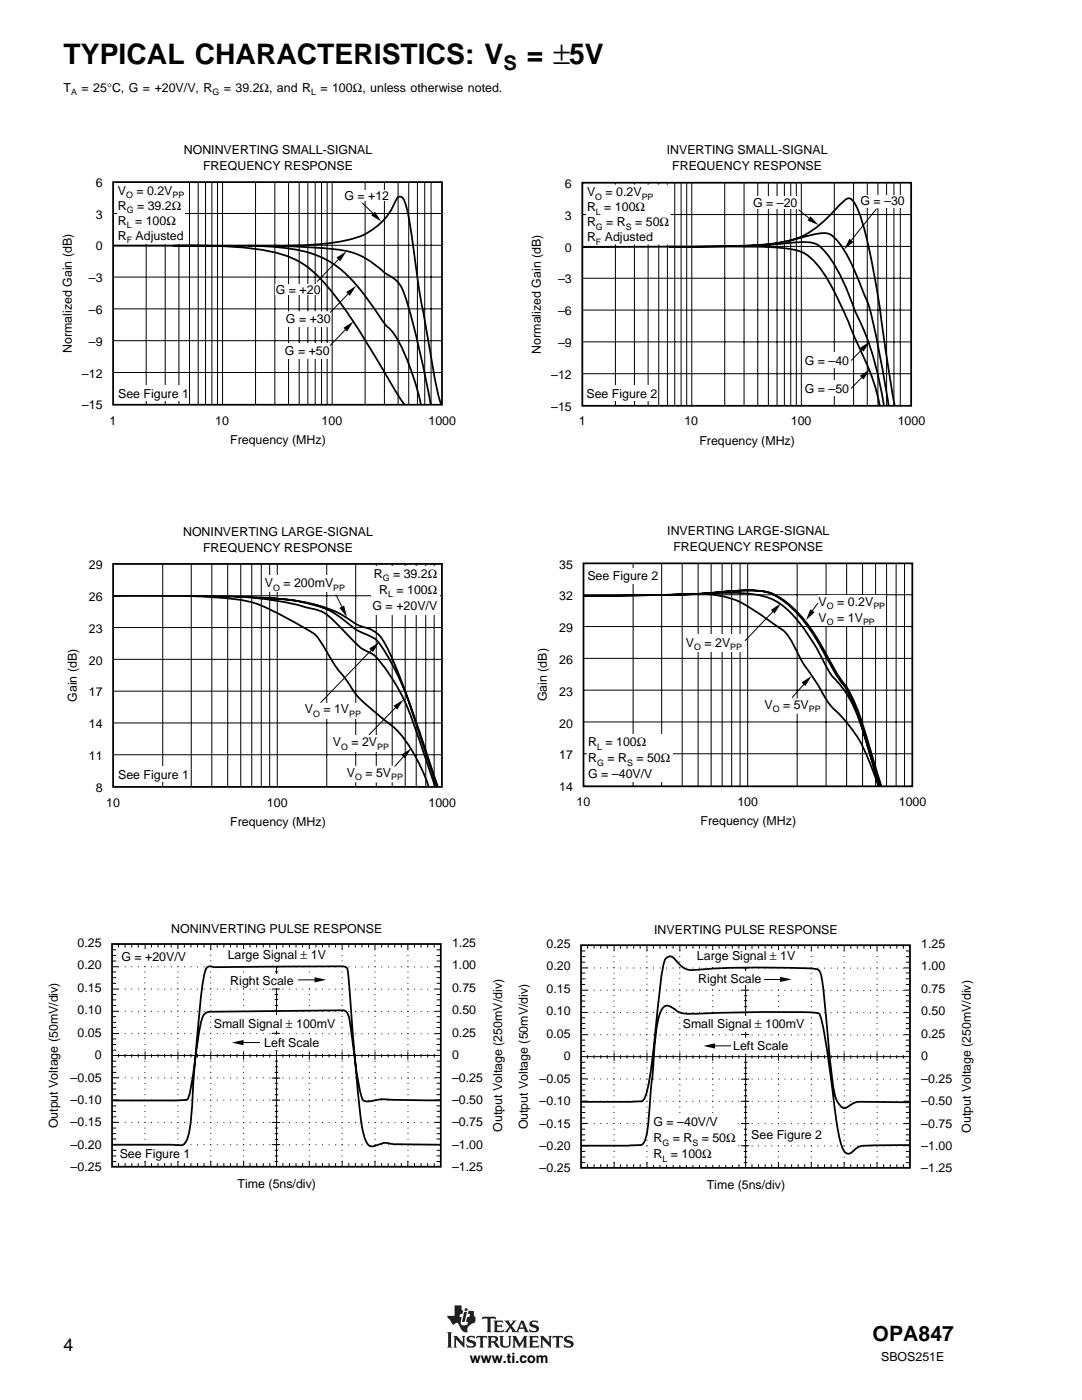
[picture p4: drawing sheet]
<svg xmlns="http://www.w3.org/2000/svg" width="216mm" height="279mm" viewBox="0 0 216 279" stroke-linecap="round" stroke-linejoin="round" font-family="sans-serif">
<g fill="#231f20">
<path d="M90.7 260.5h1.4v.9l.3 .1-.1 .7h-.5l-.1 .6h.4l-.2 1a.56 .56 0 0 0 .5 .7l.8-.1 .2-.6h-.4l.2-1h.4l.2-.6h-.5l.2-.6 1.1 .1-.1 .7 .4 .4v.7a.5 .5 0 0 1-.6 .6l-1 .8v.7a.2 .2 0 0 1 0 .2 .2 .2 0 0 1-.2 .1 2 2 0 0 1-1.6-1.6 .44 .44 0 0 0-.4-.3 .44 .44 0 0 0-.4 .3h-.3l-.2-.1-.9-1.3-.1-.3h1.5z" fill-rule="evenodd"/>
<path d="M92.6 261.8h.6l-.5 2h-.5z" fill-rule="evenodd"/>
<path d="M105.8 263.8l.4-.2 1-.1 .2 .6-.6-.3-.6 .1a.34 .34 0 0 0 0 .4 .34 .34 0 0 0 .4 .1 .77 .77 0 0 1 .9 .4 .77 .77 0 0 1-.2 .9l-.5 .2h-1l-.3-.7 .6 .4h.5a.36 .36 0 0 0 .4-.4 .36 .36 0 0 0-.5-.2 .75 .75 0 0 1-.7-.4 .75 .75 0 0 1 0-.8z" fill-rule="evenodd"/>
<path d="M98.5 263.5h1.8l.1 .6-.4-.3-.8 .1v.6h.8l.2-.2v.7l-.3-.2h-.7v.7l1 .1 .3-.3-.1 .6h-1.9l.2-.4v-1.6z" fill-rule="evenodd"/>
<path d="M96.3 262.8h2.5l.2 .6-.5-.3-.6 .1v2.4l.2 .3h-1l.2-.3v-2.4l-.7-.1-.4 .3z" fill-rule="evenodd"/>
<path d="M100.6 263.5h1.1l-.1 .3 .3 .5 .5-.6-.2-.2h.9l-1 1.1 .9 1.1 1-2.2h.4l.9 2.1 .3 .3h-1l.1-.2-.1-.5h-1l-.2 .5 .2 .2h-1.5l.1-.3-.4-.6-.4 .7 .1 .2h-.9l1-1.2z" fill-rule="evenodd"/>
<circle cx="93" cy="261.4" r=".31"/>
</g>
<path d="M104.1 264l.4 .9h-.8z" fill="#fff"/>
<g fill="#231f20">
<path d="M89.2 265.9h1l-.2 .2v2.6l.2 .2h-1l.2-.2v-2.6z" fill-rule="evenodd"/>
<path d="M90.5 266.6h.6l1.3 1.3-.1-1-.2-.3h.8l-.2 .3v2.1l-1.7-1.7v1.4l.2 .2h-.7l.2-.2v-1.8z" fill-rule="evenodd"/>
<path d="M99.6 266.6h.9l-.2 .3v1.4l.2 .3 .3 .1 .5-.1 .3-.3v-1.4l-.2-.3h.7l-.2 .3v1.3a1.05 1.05 0 0 1-1.1 .8 1.05 1.05 0 0 1-1-.8v-1.3z" fill-rule="evenodd"/>
<path d="M95.1 266.6h2l.1 .6-.4-.3-.4 .1v1.7l.2 .2h-1l.2-.3v-1.6l-.5-.1-.3 .3z" fill-rule="evenodd"/>
<path d="M93.3 266.8l.4-.2h1l.1 .5-.8-.2a.28 .28 0 0 0-.4 .1 .28 .28 0 0 0 .3 .4 .94 .94 0 0 1 1.1 1.1l-.6 .4-1.2 .1-.2-.7 .8 .4 .6-.1a.65 .65 0 0 0-.8-.7 .63 .63 0 0 1-.5-.4 .63 .63 0 0 1 .2-.7z" fill-rule="evenodd"/>
<path d="M102.2 266.6h.8l.7 1.5 .9-1.5h.6l-.2 .3v1.8l.3 .2h-1l.2-.2v-1.2l-.9 1.5-.9-1.6v1.2l.2 .3h-.7l.2-.3v-1.6z" fill-rule="evenodd"/>
<path d="M107.7 266.6h.7l1.2 1.3v-1l-.2-.3h.7l-.2 .3v2.1l-1.6-1.7v1.4l.2 .2h-.8l.2-.2v-1.8z" fill-rule="evenodd"/>
<path d="M105.5 266.6h1.8l.2 .6-.5-.3-.7 .1v.6h.7l.2-.2v.6l-.2-.1h-.7v.7l.9 .1 .4-.3-.1 .5h-2l.2-.2v-1.8z" fill-rule="evenodd"/>
<path d="M110.3 266.6h2l.1 .6-.3-.3-.5 .1v1.7l.2 .2h-1l.2-.2v-1.7l-.4-.1-.5 .3z" fill-rule="evenodd"/>
<path d="M112.7 266.8a1.44 1.44 0 0 1 1.3-.1l.1-.1 .2 .5-.4-.2a.51 .51 0 0 0-.8 .3l.1 .1a1.26 1.26 0 0 1 1.3 .9l-.3 .6-.6 .2h-.9l-.3-.7 .8 .4 .7-.1a.38 .38 0 0 0-.1-.5 .38 .38 0 0 0-.4-.1 .72 .72 0 0 1-.8-.3 .72 .72 0 0 1 .1-.9z" fill-rule="evenodd"/>
<path d="M97.3 266.6h1.3a.62 .62 0 0 1 .8 .5 .62 .62 0 0 1-.6 .7l1 1-.2 .2a1.03 1.03 0 0 1-1.1-.9l-.5-.2v.8l.2 .2h-.9l.2-.3v-1.6z" fill-rule="evenodd"/>
</g>
<path d="M98 266.9h.4a.39 .39 0 0 1 .5 .3 .39 .39 0 0 1-.4 .4h-.5z" fill-rule="evenodd" fill="#fff"/>
<path d="M22.6 36.3h65.6v44.5h-65.6z" fill="none" stroke="#000" stroke-width=".35"/>
<g fill="none" stroke="#000" stroke-width=".2">
<path d="M29.2 36.3v44.5M33 36.3v44.5M35.7 36.3v44.5M37.8 36.3v44.5M39.5 36.3v44.5M41 36.3v44.5M42.3 36.3v44.5M43.4 36.3v44.5M44.4 36.3v44.5M51 36.3v44.5M54.8 36.3v44.5M57.6 36.3v44.5"/>
<path d="M59.7 36.3v44.5M61.4 36.3v44.5M62.9 36.3v44.5M64.2 36.3v44.5M65.3 36.3v44.5M66.3 36.3v44.5M72.9 36.3v44.5M76.7 36.3v44.5M79.4 36.3v44.5M81.6 36.3v44.5M83.3 36.3v44.5M84.8 36.3v44.5"/>
<path d="M86 36.3v44.5M22.6 42.6h65.6M22.6 49h65.6M22.6 55.3h65.6M22.6 61.6h65.6M22.6 68h65.6M22.6 74.3h65.6"/>
</g>
<g fill="#fff">
<path d="M56.8 68.5h9.1v3.1h-9.1z"/>
<path d="M23.3 76.9h14.3v3.2h-14.3z"/>
<path d="M23.3 36.7h13.5v12h-13.5z"/>
<path d="M57 62.1h9v3.2h-9z"/>
</g>
<path d="M68.1 51.1l-4.8 5.1M70.1 58l-4.2 4.4M72.3 40.5l2.8 2.7M69.5 65.1l-3.6 3.9" fill="none" stroke="#000" stroke-width=".2"/>
<path d="M67.1 51.4l2-1.3-1.2 2.1zM69.1 58.3l2-1.3-1.3 2zM74.1 43l.7-.8 1.3 2zM68.5 65.4l2-1.2-1.2 2z" fill="#000"/>
<g fill="#fff">
<path d="M68.7 38h9.4v2.2h-9.4z"/>
<path d="M55 56.7h8.8v2.2h-8.8z"/>
</g>
<path d="M116.2 36.5h65.6v44.5h-65.6zM22.7 49h28.3a82 82 0 0 0 18.7-1.2 12.9 12.9 0 0 0 9.5-8.1l.5-.5 .4 .1a5.4 5.4 0 0 1 1.3 3.3l1.1 7a356.5 356.5 0 0 0 3.5 21.5 50.1 50.1 0 0 0 2.1 9.7M34.6 49a85.5 85.5 0 0 1 20.6 1.5 17.4 17.4 0 0 1 9.7 6.2 137.9 137.9 0 0 1 13.4 20.3l2.4 3.7M49.4 49a44.7 44.7 0 0 1 13.1 1.7 18.8 18.8 0 0 1 8.7 6.3l1.9 2.4 3.9 5.5a13.3 13.3 0 0 1 3.8 5.8 51.8 51.8 0 0 1 3.2 10M54.7 49a88.6 88.6 0 0 1 15 1.2 18.2 18.2 0 0 1 7.4 4.5 6.2 6.2 0 0 1 3.6 4.1 187 187 0 0 1 5.2 21.9" fill="none" stroke="#000" stroke-width=".35"/>
<g fill="none" stroke="#000" stroke-width=".2">
<path d="M122.8 36.5v44.5M126.6 36.5v44.5M129.3 36.5v44.5M131.4 36.5v44.5M133.2 36.5v44.5M134.6 36.5v44.5M135.9 36.5v44.5M137 36.5v44.5M138 36.5v44.5M144.6 36.5v44.5M148.5 36.5v44.5M151.2 36.5v44.5"/>
<path d="M153.3 36.5v44.5M155.1 36.5v44.5M156.5 36.5v44.5M157.8 36.5v44.5M158.9 36.5v44.5M159.9 36.5v44.5M166.5 36.5v44.5M170.3 36.5v44.5M173.1 36.5v44.5M175.2 36.5v44.5M176.9 36.5v44.5M178.4 36.5v44.5"/>
<path d="M179.6 36.5v44.5M116.2 49.2h65.6M116.2 55.5h65.6M116.2 42.8h65.6M116.2 74.6h65.6M116.2 61.9h65.6M116.2 68.2h65.6"/>
</g>
<g fill="#fff">
<path d="M160.6 75.9h9v3.1h-9z"/>
<path d="M116.7 76.9h14.4v3.1h-14.4z"/>
<path d="M117 36.8l16.8 .1v11.9h-16.9z"/>
</g>
<path d="M172.6 74.7l-2.8 2.8" fill="none" stroke="#000" stroke-width=".2"/>
<path d="M171.6 75l2-1.3-1.3 2z" fill="#000"/>
<path d="M160.6 70.4h9v3.1h-9z" fill="#fff"/>
<path d="M172.6 69.1l-2.8 2.9" fill="none" stroke="#000" stroke-width=".2"/>
<path d="M171.6 69.4l2-1.2-1.3 2z" fill="#000"/>
<path d="M171.5 38.9h9.5v2.5h-9.5z" fill="#fff"/>
<path d="M174.9 41.7l-5.5 6.8" fill="none" stroke="#000" stroke-width=".2"/>
<path d="M169.5 47.6l.8 .7-1.8 1.5z" fill="#000"/>
<path d="M150.1 39.2h9.5v2.4h-9.5z" fill="#fff"/>
<g fill="none" stroke="#000" stroke-width=".2">
<path d="M159.3 41.8l2.7 2.2M22.6 118.9h65.6M32.5 112.5v44.5M38.2 112.5v44.5M42.3 112.5v44.5M45.4 112.5v44.5M48 112.5v44.5M50.2 112.5v44.5M52.1 112.5v44.5M53.8 112.5v44.5M55.3 112.5v44.5M65.2 112.5v44.5"/>
<path d="M71 112.5v44.5M75.1 112.5v44.5M78.3 112.5v44.5M80.9 112.5v44.5M83.1 112.5v44.5M85 112.5v44.5M86.6 112.5v44.5M22.6 137.9h65.6M22.6 125.2h65.6M22.6 131.6h65.6M22.6 150.6h65.6M22.6 144.3h65.6"/>
</g>
<path d="M161.7 43.2l1.6 1.7-2.2-.9z" fill="#000"/>
<path d="M116.3 49.3h5.9a514 514 0 0 0 30.9-.6l1.2-.1a16.1 16.1 0 0 0 11.3-5.6l1.5-1.6a5.7 5.7 0 0 1 2.1-1.8 2.23 2.23 0 0 1 1.7 1.7 76.5 76.5 0 0 1 4 16.2l2.3 15.4 1.3 8M133.5 49.2h8.4a118.9 118.9 0 0 1 15.8 .5 7.7 7.7 0 0 1 5.8 3.6 70.6 70.6 0 0 1 7.3 14.7 50.1 50.1 0 0 1 4.8 13M147.6 49.1a109.6 109.6 0 0 0 11.6-.8 7.2 7.2 0 0 1 4.1 .7 24 24 0 0 1 5.8 9l1.5 4.1a54.7 54.7 0 0 1 5.3 16.1l.5 2.7M150.2 49a41.4 41.4 0 0 0 11.6-2.1 5.8 5.8 0 0 1 4.1 0 19.3 19.3 0 0 1 5 8l.5 1.2a40.5 40.5 0 0 1 3.3 10.4l2.6 14.4M22.6 112.5h65.6v44.5h-65.6z" fill="none" stroke="#000" stroke-width=".35"/>
<g fill="#fff">
<path d="M66.5 146.7h11v3.2h-11z"/>
<path d="M23.3 153h14.7v3.1h-14.7z"/>
<path d="M74 113h13.7v9.6h-13.7z"/>
<path d="M68.7 152.8h11.7v3.3h-11.7z"/>
</g>
<path d="M74.7 129.1l-10.7 11.1M79.5 140.6l-5.9 6.1M80.6 150.9l-1.9 2.1" fill="none" stroke="#000" stroke-width=".2"/>
<path d="M73.7 129.4l2-1.2-1.3 2zM78.5 140.9l2-1.3-1.2 2zM80.1 150.6l2-1.2-1.3 2z" fill="#000"/>
<g fill="#fff">
<path d="M60 140.4h11.9v3.1h-11.9z"/>
<path d="M52.6 114.9h16.8v3.2h-16.8z"/>
</g>
<path d="M67.7 121.3l1-.4 .5 2.3z" fill="#000"/>
<g fill="none" stroke="#000" stroke-width=".2">
<path d="M67 118.6l1.6 3.2M116.4 118.7h65.6M126.3 112.4v44.5M132 112.4v44.5M136.1 112.4v44.5M139.3 112.4v44.5M141.9 112.4v44.5M144.1 112.4v44.5M146 112.4v44.5M147.7 112.4v44.5M149.2 112.4v44.5M159.1 112.4v44.5"/>
<path d="M164.8 112.4v44.5M168.9 112.4v44.5M172.1 112.4v44.5M174.7 112.4v44.5M176.9 112.4v44.5M178.8 112.4v44.5M180.5 112.4v44.5M116.4 125h65.6M116.4 131.4h65.6M116.4 137.7h65.6M116.4 144.1h65.6M116.4 150.4h65.6"/>
</g>
<path d="M22.6 119a556 556 0 0 1 32.1 .4 31.8 31.8 0 0 1 13.7 3.4 12.4 12.4 0 0 0 4.8 2.5 5.9 5.9 0 0 1 3.6 3.1 150.1 150.1 0 0 1 8 21l2.6 7.7M36.9 118.9a63.3 63.3 0 0 1 13.4 1.3 63.7 63.7 0 0 1 12.8 6.7l1 1.3a42.1 42.1 0 0 0 4.9 7.4 19.4 19.4 0 0 0 6 6.7l1.7 1.4a19.3 19.3 0 0 1 6.5 7.8l1.6 3.4 .7 2.1M46.9 119.1a61.9 61.9 0 0 1 17.3 3 28.5 28.5 0 0 1 6 5.5 9.5 9.5 0 0 0 4.2 3 34.5 34.5 0 0 1 7.7 12.7l4.7 13.7M52.5 119.3a33.6 33.6 0 0 1 13.7 2.8l1.6 1a18.5 18.5 0 0 0 5 3.4 6.1 6.1 0 0 1 4 3.5 56.2 56.2 0 0 1 6.2 14.3l4.2 12.8M116.4 112.4h65.6v44.5h-65.6z" fill="none" stroke="#000" stroke-width=".35"/>
<g fill="#fff">
<path d="M136.5 126.6h11.6v3.5h-11.6z"/>
<path d="M116.9 113.3h14.7v3.2h-14.7z"/>
<path d="M117.2 146.6h17.1v9.5h-17.1z"/>
<path d="M151.5 139.4h12.2v3h-12.2z"/>
</g>
<path d="M154.8 121.4l-6.1 6.5M160.5 136.4l-2.5 2.8" fill="none" stroke="#000" stroke-width=".2"/>
<path d="M153.8 121.7l2-1.3-1.2 2.1zM159.9 136.2l2-1.3-1.2 2z" fill="#000"/>
<path d="M163.3 118.8h13.5v6h-13.5z" fill="#fff"/>
<g fill="none" stroke="#000" stroke-width=".2">
<path d="M163.2 120.4l-1.5 2.1M22.5 198.5h.7M22.5 196.2h.7M22.5 195.1h.7M22.5 194h.7M22.5 191.8h.7M22.5 190.7h.7M22.5 189.6h.7M22.5 199.5h.7M22.5 197.4h1.1M22.5 192.9h1.1M23.7 188.4v.7"/>
<path d="M25 188.4v.7M26.3 188.4v.7M27.6 188.4v.7M29 188.5v1M30.2 188.4v.7M31.5 188.4v.7M32.9 188.4v.7M34.2 188.4v.7M35.5 188.5v1.1M36.8 188.4v.7M38.1 188.4v.7M39.4 188.4v.7"/>
<path d="M40.7 188.4v.7M42.1 188.5v1.1M43.4 188.4v.7M44.7 188.4v.7M46 188.4v.7M47.3 188.4v.7M48.6 188.5v1.2M49.9 188.4v.7M51.2 188.4v.7M52.5 188.4v.7M53.8 188.4v.7M54.3 192.9h1.6"/>
<path d="M54.3 197.4h1.6M54.8 199.5h.7M54.8 198.5h.7M54.8 196.2h.7M54.8 195.1h.7M54.8 194h.7M54.8 191.8h.7M54.8 190.7h.7M54.8 189.6h.7M55.2 188.4v44.4M56.4 188.4v.7M57.8 188.4v.7"/>
<path d="M59.1 188.4v.7M60.4 188.4v.7M61.7 188.5v1.2M63 188.4v.7M64.3 188.4v.7M65.7 188.4v.7M67 188.4v.7M68.3 188.5v1M69.6 188.4v.7M70.9 188.4v.7M72.2 188.4v.7M73.5 188.4v.7"/>
<path d="M74.8 188.5v1M76.1 188.4v.7M77.5 188.4v.7M78.8 188.4v.7M80.1 188.4v.7M81.4 188.5v1M82.7 188.4v.7M84 188.4v.7M85.3 188.4v.7M86.6 188.4v.7M86.8 197.4h1.1M86.8 192.9h1.1"/>
<path d="M87.1 198.5h.7M87.1 196.2h.7M87.1 195.1h.7M87.1 193.9h.7M87.1 191.8h.7M87.1 190.7h.7M87.1 189.6h.7M87.1 199.5h.7M22.3 210.6h65.5M22.5 218.5h.7M22.5 217.3h.7M22.5 214h.7"/>
<path d="M22.5 212.9h.7M22.5 211.8h.7M22.5 209.6h.7M22.5 208.5h.7M22.5 207.3h.7M22.5 204h.7M22.5 202.9h.7M22.5 200.7h.7M22.5 216.2h.7M22.5 205h.7M22.5 201.8h1.1M22.5 219.5h1.1"/>
<path d="M22.5 206.3h1.1M22.5 215.1h1.1M23.7 210.4v.6M25 210.4v.6M26.3 210.4v.6M27.6 210.4v.6M29 209.8v1.7M30.2 210.4v.6M31.5 210.4v.6M32.9 210.4v.6M34.2 210.4v.6M35.5 209.8v1.7"/>
<path d="M36.8 210.4v.6M38.1 210.4v.6M39.4 210.4v.6M40.7 210.4v.6M42.1 209.8v1.7M43.4 210.4v.6M44.7 210.4v.6M46 210.4v.6M47.3 210.4v.6M48.6 209.8v1.7M49.9 210.4v.6M51.2 210.4v.6"/>
<path d="M52.5 210.4v.6M53.8 210.4v.6M54.3 206.2h1.6M54.3 215.1h1.6M54.3 201.8h1.6M54.3 219.6h1.6M54.8 219.6h.7M54.8 218.5h.7M54.8 217.3h.7M54.8 216.2h.7M54.8 214h.7M54.8 212.9h.7"/>
<path d="M54.8 211.8h.7M54.8 209.6h.7M54.8 208.5h.7M54.8 207.3h.7M54.8 204h.7M54.8 202.9h.7M54.8 205h.7M54.8 200.7h.7M56.4 210.4v.6M57.8 210.4v.6M59.1 210.4v.6M60.4 210.4v.6"/>
<path d="M61.7 209.8v1.7M63 210.4v.6M64.3 210.4v.6M65.7 210.4v.6M67 210.4v.6M68.3 209.8v1.7M69.6 210.4v.6M70.9 210.4v.6M72.2 210.4v.6M73.5 210.4v.6M74.8 209.8v1.7M76.1 210.4v.6"/>
<path d="M77.5 210.4v.6M78.8 210.4v.6M80.1 210.4v.6M81.4 209.8v1.7M82.7 210.4v.6M84 210.4v.6M85.3 210.4v.6M86.6 210.4v.6M86.8 201.8h1.1M86.8 219.5h1.1M86.8 206.3h1.1M86.8 215.1h1.1"/>
<path d="M87.1 218.5h.7M87.1 217.3h.7M87.1 216.2h.7M87.1 214h.7M87.1 212.9h.7M87.1 211.8h.7M87.1 209.6h.7M87.1 208.5h.7M87.1 207.3h.7M87.1 204h.7M87.1 202.9h.7M87.1 200.7h.7"/>
<path d="M87.1 205.1h.7M22.5 231.8h.7M22.5 230.7h.7M22.5 229.6h.7M22.5 226.3h.7M22.5 225.1h.7M22.5 224h.7M22.5 222.9h.7M22.5 220.7h.7M22.5 221.8h.7M22.5 227.3h.7M22.5 224h1.1"/>
<path d="M22.5 228.4h1.1M23.7 232.1v.7M25 232.1v.7M26.3 232.1v.7M27.6 232.1v.7M29 231.7v1.1M30.2 232.1v.7M31.5 232.1v.7M32.9 232.1v.7M34.2 232.1v.7M35.5 231.7v1.1M36.8 232.1v.7"/>
<path d="M38.1 232.1v.7M39.4 232.1v.7M40.7 232.1v.7M42.1 231.7v1.1M43.4 232.1v.7M44.7 232.1v.7M46 232.1v.7M47.3 232.1v.7M48.6 231.7v1.1M49.9 232.1v.7M51.2 232.1v.7M52.5 232.1v.7"/>
<path d="M53.8 232.1v.7M54.3 224h1.6M54.3 228.4h1.6M54.8 231.8h.7M54.8 230.7h.7M54.8 229.6h.7M54.8 228.4h.7M54.8 226.3h.7M54.8 227.4h.7M54.8 225.1h.7M54.8 224h.7M54.8 222.9h.7"/>
<path d="M54.8 220.7h.7M54.8 221.8h.7M56.4 232.1v.7M57.8 232.1v.7M59.1 232.1v.7M60.4 232.1v.7M61.7 231.7v1.1M63 232.1v.7M64.3 232.1v.7M65.7 232.1v.7M67 232.1v.7M68.3 231.7v1.1"/>
<path d="M69.6 232.1v.7M70.9 232.1v.7M72.2 232.1v.7M73.5 232.1v.7M74.8 231.7v1.1M76.1 232.1v.7M77.5 232.1v.7M78.8 232.1v.7M80.1 232.1v.7M81.4 231.7v1.1M82.7 232.1v.7M84 232.1v.7"/>
<path d="M85.3 232.1v.7M86.6 232.1v.7M86.8 224h1.1M86.8 228.4h1.1M87.1 231.8h.7M87.1 230.7h.7M87.1 229.6h.7M87.1 226.3h.7M87.1 225.1h.7M87.1 224h.7M87.1 222.9h.7M87.1 220.7h.7"/>
<path d="M87.1 221.8h.7M87.1 227.3h.7"/>
</g>
<path d="M161.7 121.6l.8 .6-1.7 1.6z" fill="#000"/>
<path d="M116.4 118.9h1.4a318.7 318.7 0 0 0 30.7-1.1 10.9 10.9 0 0 1 7.3 1.8 30.5 30.5 0 0 1 9 11.4 29.5 29.5 0 0 0 3.8 6 50.5 50.5 0 0 1 4.7 12.4l2.2 7.5M116.5 118.9h1.4a321.1 321.1 0 0 0 30.8-1.1 10.9 10.9 0 0 1 7.4 1.8 30.5 30.5 0 0 1 9 11.4 29.5 29.5 0 0 0 3.8 6 50.4 50.4 0 0 1 4.7 12.4l2.3 7.5M134.1 118.7a37.3 37.3 0 0 1 10.7 .4 24.2 24.2 0 0 1 8 4.2l2.7 2a8.1 8.1 0 0 1 3.2 4.1 66.5 66.5 0 0 0 4.8 7.7 16.1 16.1 0 0 0 4.4 5.8 27.1 27.1 0 0 1 6.2 10.8l1.2 3.3M135.8 118.7l1.6-.1a60.4 60.4 0 0 1 14.4 .2 13.4 13.4 0 0 1 8 5.8l1.3 1.9a60.8 60.8 0 0 1 4.3 7.5l.4 .6a25.3 25.3 0 0 1 6.6 11.8l3.2 10.5M22.4 188.4h65.6v44.5h-65.6z" fill="none" stroke="#000" stroke-width=".35"/>
<g fill="none" stroke="#000" stroke-width=".2" stroke-dasharray=".2 .9" stroke-linecap="butt">
<path d="M28.9 189.4v20.3M35.5 189.4v20.3M42 189.4v20.3M48.6 189.4v20.3M61.7 189.5v20.3M68.3 189.5v20.3M74.8 189.5v20.3M81.4 189.5v20.3M28.9 211.7v20.3M35.5 211.7v20.3M42.1 211.7v20.3M48.6 211.7v20.3"/>
<path d="M61.7 211.7v20.3M68.3 211.7v20.3M74.8 211.7v20.3M81.4 211.7v20.3"/>
</g>
<path d="M23.6 192.9l63.4 .1M23.6 197.4h63.4M23.6 201.8l63.4 .1M23.6 206.3h63.4M23.6 215.1h63.4M23.6 219.5l63.4 .1M23.6 224h63.4M23.6 228.4l63.4 .1" fill="none" stroke="#000" stroke-width=".2" stroke-dasharray=".2 1.1" stroke-linecap="butt"/>
<g fill="#fff">
<path d="M42.5 202.6h25.4v3.2h-25.4z"/>
<path d="M23.6 228.6h14.7v3.1h-14.7z"/>
<path d="M24.1 189.5h13.5v3.1h-13.5z"/>
<path d="M45.6 206.5h19.1v3.1h-19.1z"/>
<path d="M44.9 189.4h20.6v3.3h-20.6z"/>
<path d="M46.2 194.3h17.9v2.8h-17.9z"/>
</g>
<path d="M62.8 195l2.3 .5-2.3 .6zM46.3 208.1l2.3-.5v1z" fill="#000"/>
<g fill="none" stroke="#000" stroke-width=".2">
<path d="M59.5 195.6h4.2M116.1 198.7h.7M116.1 196.5h.7M116.1 195.3h.7M116.1 194.2h.7M116.1 192h.7M116.1 190.9h.7M116.1 189.8h.7M116.1 199.8h.7M116.1 193.2h1.1M116.1 197.6h1.1M117.2 188.7v.6"/>
<path d="M118.5 188.7v.6M119.9 188.7v.6M121.2 188.7v.6M122.5 188.8v.9M123.8 188.7v.6M125.1 188.7v.6M126.4 188.7v.6M127.7 188.7v.6M129.1 188.8v1M130.4 188.7v.6M131.7 188.7v.6M133 188.7v.6"/>
<path d="M134.3 188.7v.6M135.7 188.8v1M136.9 188.7v.6M138.3 188.7v.6M139.6 188.7v.6M140.9 188.7v.6M142.2 188.8v1.1M143.5 188.7v.6M144.8 188.7v.6M146.1 188.7v.6M147.4 188.7v.6M147.9 193.2h1.6"/>
<path d="M147.9 197.6h1.6M148.4 199.7h.7M148.4 198.7h.7M148.4 196.5h.7M148.4 195.3h.7M148.4 194.2h.7M148.4 192h.7M148.4 190.9h.7M148.4 189.8h.7M148.8 188.6v44.4M150 188.7v.6M151.4 188.7v.6"/>
<path d="M152.7 188.7v.6M154 188.7v.6M155.3 188.8v1.1M156.6 188.7v.6M158 188.7v.6M159.3 188.7v.6M160.6 188.7v.6M161.9 188.8v1M163.2 188.7v.6M164.5 188.7v.6M165.8 188.7v.6M167.2 188.7v.6"/>
<path d="M168.4 188.8v1M169.8 188.7v.6M171.1 188.7v.6M172.4 188.7v.6M173.7 188.7v.6M175 188.8v1M176.3 188.7v.6M177.6 188.7v.6M179 188.7v.6M180.3 188.7v.6M180.4 193.2h1.1M180.4 197.6h1.1"/>
<path d="M180.7 198.7h.7M180.7 196.5h.7M180.7 195.3h.7M180.7 192h.7M180.7 190.9h.7M180.7 189.8h.7M180.7 199.8h.7M180.7 194.2h.7M47.7 208.1h4.2M115.9 210.9h65.5M116.1 218.7h.7M116.1 217.6h.7"/>
<path d="M116.1 216.4h.7M116.1 214.2h.7M116.1 213.1h.7M116.1 212h.7M116.1 209.8h.7M116.1 208.7h.7M116.1 207.6h.7M116.1 204.3h.7M116.1 203.1h.7M116.1 200.9h.7M116.1 205.3h.7M116.1 202.1h1.1"/>
<path d="M116.1 206.5h1.1M116.1 215.3h1.1M116.1 219.8h1.1M117.2 210.6v.7M118.5 210.6v.7M119.9 210.6v.7M121.2 210.6v.7M122.5 210.1v1.6M123.8 210.6v.7M125.1 210.6v.7M126.4 210.6v.7M127.7 210.6v.7"/>
<path d="M129.1 210.1v1.6M130.4 210.6v.7M131.7 210.6v.7M133 210.6v.7M134.3 210.6v.7M135.7 210.1v1.6M136.9 210.6v.7M138.3 210.6v.7M139.6 210.6v.7M140.9 210.6v.7M142.2 210.1v1.6M143.5 210.6v.7"/>
<path d="M144.8 210.6v.7M146.1 210.6v.7M147.4 210.6v.7M147.9 206.5h1.6M147.9 219.8h1.6M147.9 215.4h1.6M147.9 202.1h1.6M148.4 218.7h.7M148.4 217.6h.7M148.4 216.4h.7M148.4 214.2h.7M148.4 213.1h.7"/>
<path d="M148.4 212h.7M148.4 209.8h.7M148.4 208.7h.7M148.4 207.6h.7M148.4 204.3h.7M148.4 203.1h.7M148.4 205.2h.7M148.4 200.9h.7M150 210.6v.7M151.4 210.6v.7M152.7 210.6v.7M154 210.6v.7"/>
<path d="M155.3 210.1v1.6M156.6 210.6v.7M158 210.6v.7M159.3 210.6v.7M160.6 210.6v.7M161.9 210.1v1.6M163.2 210.6v.7M164.5 210.6v.7M165.8 210.6v.7M167.2 210.6v.7M168.4 210.1v1.6M169.8 210.6v.7"/>
<path d="M171.1 210.6v.7M172.4 210.6v.7M173.7 210.6v.7M175 210.1v1.6M176.3 210.6v.7M177.6 210.6v.7M179 210.6v.7M180.3 210.6v.7M180.4 202.1h1.1M180.4 206.5h1.1M180.4 215.3h1.1M180.4 219.8h1.1"/>
<path d="M180.7 218.7h.7M180.7 217.6h.7M180.7 216.4h.7M180.7 214.2h.7M180.7 213.1h.7M180.7 212h.7M180.7 209.8h.7M180.7 208.7h.7M180.7 207.6h.7M180.7 204.3h.7M180.7 203.1h.7M180.7 200.9h.7"/>
<path d="M180.7 205.3h.7M116.1 232h.7M116.1 230.9h.7M116.1 229.8h.7M116.1 226.5h.7M116.1 225.4h.7M116.1 223.1h.7M116.1 220.9h.7M116.1 222h.7M116.1 227.5h.7M116.1 228.6h1.1M117.2 224.2h-1.1"/>
<path d="M117.2 232.4v.6M118.5 232.4v.6M119.9 232.4v.6M121.2 232.4v.6M122.5 231.9v1.1M123.8 232.4v.6M125.1 232.4v.6M126.4 232.4v.6M127.7 232.4v.6M129.1 231.9v1.1M130.4 232.4v.6M131.7 232.4v.6"/>
<path d="M133 232.4v.6M134.3 232.4v.6M135.7 231.9v1.1M136.9 232.4v.6M138.3 232.4v.6M139.6 232.4v.6M140.9 232.4v.6M142.2 231.9v1.1M143.5 232.4v.6M144.8 232.4v.6M146.1 232.4v.6M147.4 232.4v.6"/>
<path d="M147.9 228.7h1.6M147.9 224.2h1.6M148.4 232h.7M148.4 230.9h.7M148.4 229.8h.7M148.4 226.5h.7M148.4 227.6h.7M148.4 225.4h.7M148.4 223.1h.7M148.4 220.9h.7M148.4 222h.7M150 232.4v.6"/>
<path d="M151.4 232.4v.6M152.7 232.4v.6M154 232.4v.6M155.3 231.9v1.1M156.6 232.4v.6M158 232.4v.6M159.3 232.4v.6M160.6 232.4v.6M161.9 231.9v1.1M163.2 232.4v.6M164.5 232.4v.6M165.8 232.4v.6"/>
<path d="M167.2 232.4v.6M168.4 231.9v1.1M169.8 232.4v.6M171.1 232.4v.6M172.4 232.4v.6M173.7 232.4v.6M175 231.9v1.1M176.3 232.4v.6M177.6 232.4v.6M179 232.4v.6M180.3 232.4v.6M180.4 228.6h1.1"/>
<path d="M180.4 224.2h1.1M180.7 232h.7M180.7 230.9h.7M180.7 229.8h.7M180.7 226.5h.7M180.7 225.4h.7M180.7 223.1h.7M180.7 220.9h.7M180.7 222h.7M180.7 227.5h.7"/>
</g>
<path d="M115.9 188.6h65.7v44.5h-65.7zM88 219.6l-9.2-.1a13.1 13.1 0 0 0-5.4 .3l-.9-.2a29.5 29.5 0 0 1-1.6-7.6l-1.2-8.9a1.7 1.7 0 0 0-1.2-1.5l-26 .3a1.86 1.86 0 0 0-2.3 1.6l-.5 2.3-.7 5.4a45.3 45.3 0 0 1-1.4 7.9l-.4 .4-1.8 .1h-13.1M22.3 228.5h12.7a1.8 1.8 0 0 0 2.4-1.3 50.3 50.3 0 0 0 1.2-10.8l.8-10.1a97.1 97.1 0 0 1 1.5-12.3l.2-.6a.98 .98 0 0 1 1.4-.4l25.7-.1a1.05 1.05 0 0 1 1.2 1.2l1.8 21.5a71.8 71.8 0 0 0 1.4 11 2.79 2.79 0 0 0 1.4 2.2l.9-.1a4.2 4.2 0 0 1 3.7-.3l9.2 .1" fill="none" stroke="#000" stroke-width=".35"/>
<g fill="none" stroke="#000" stroke-width=".2" stroke-dasharray=".2 .9" stroke-linecap="butt">
<path d="M122.5 189.7v20.3M129.1 189.7v20.3M135.6 189.7v20.3M142.2 189.7v20.3M155.3 189.7v20.3M161.9 189.7v20.3M168.4 189.7v20.3M175 189.7v20.3M122.5 211.9v20.3M129.1 211.9v20.3M135.7 211.9v20.3M142.2 211.9v20.3"/>
<path d="M155.3 211.9v20.3M161.9 211.9v20.3M168.4 211.9v20.3M175 211.9v20.3"/>
</g>
<path d="M117.2 193.2h63.5M117.2 197.6l63.5 .1M117.2 202.1h63.5M117.2 206.5h63.5M117.2 215.3l63.5 .1M117.2 219.8h63.5M117.2 224.2l63.5 .1M117.2 228.7h63.5" fill="none" stroke="#000" stroke-width=".2" stroke-dasharray=".2 1.1" stroke-linecap="butt"/>
<g fill="#fff">
<path d="M136.1 202.7h25.4v3.2h-25.4z"/>
<path d="M149.6 224.9h14.7v3.1h-14.7z"/>
<path d="M130.2 222.4h17v10h-17z"/>
<path d="M140.4 207.1h16.9v3.2h-16.9z"/>
<path d="M138.6 189.7h20.5v3.3h-20.5z"/>
<path d="M139.1 193.9h19.3v2.8h-19.3z"/>
</g>
<path d="M155.7 194.9l2.3 .6-2.3 .5zM140.4 208.7l2.3-.5v1.1z" fill="#000"/>
<path d="M152.5 195.5h4M141.8 208.7h4.1" fill="none" stroke="#000" stroke-width=".2"/>
<path d="M115.9 219.9h9.9l2.2-.1 .4-.3a15.4 15.4 0 0 0 1.4-5.3l.8-6.6a148.9 148.9 0 0 1 1.9-15.7 1.2 1.2 0 0 1 1.1-1 1.2 1.2 0 0 1 1.3 .8 4 4 0 0 0 4.5 1.8 177.2 177.2 0 0 1 23.5-.1 1.68 1.68 0 0 1 1 1.6l.9 7.8a149.4 149.4 0 0 0 1.9 16.2 3.6 3.6 0 0 0 1.6 2.1 2.07 2.07 0 0 0 1.5-.6 3.8 3.8 0 0 1 3-.6l8.8 .1M181.5 228.5l-7.6 .1a4.4 4.4 0 0 0-3.4 .9 1.2 1.2 0 0 1-2 .3 24.7 24.7 0 0 1-1.9-8.4l-1.1-8.7a64.1 64.1 0 0 0-1.9-10.2 2.62 2.62 0 0 0-2.1-.5 440.8 440.8 0 0 0-24.3 .3l-1.3-.2-1.1-.6a2.68 2.68 0 0 0-2.1-.7 5.1 5.1 0 0 0-1.5 3.4l-.6 4.5-1.1 14.5a16.3 16.3 0 0 1-.9 4.6l-.3 .5-.5 .2-2.4 .2h-9.4" fill="none" stroke="#000" stroke-width=".35"/>
<g font-size="5.6">
<text x="12.7" y="12.7">TYPICAL CHARACTERISTICS: V</text>
<text x="105.1" y="12.7">= ±5V</text>
</g>
<text font-size="4.2" x="174.1" y="267.7">OPA847</text>
<text font-size="4" x="100.5" y="14.1">S</text>
<text font-size="3.5" x="12.7" y="269.5">4</text>
<text font-size="2.8" x="93.8" y="272">www.ti.com</text>
<g font-size="2.5">
<text x="12.7" y="18.3">T</text>
<text x="16.3" y="18.3">= 25°C, G = +20V/V, R</text>
<text x="44.7" y="18.3">= 39.2Ω, and R</text>
<text x="63.9" y="18.3">= 100Ω, unless otherwise noted.</text>
<text x="36.7" y="30.7">NONINVERTING SMALL-SIGNAL</text>
<text x="40.5" y="33.9">FREQUENCY RESPONSE</text>
<text x="133" y="30.8">INVERTING SMALL-SIGNAL</text>
<text x="134.1" y="34">FREQUENCY RESPONSE</text>
<text x="19.1" y="37.3">6</text>
<text x="23.5" y="38.8">V</text>
<text x="23.5" y="41.8">R</text>
<text x="27.2" y="38.8">= 0.2V</text>
<text x="27.3" y="41.8">= 39.2Ω</text>
<text x="68.7" y="39.9">G = +12</text>
<text x="112.7" y="37.5">6</text>
<text x="117.1" y="39.2">V</text>
<text x="120.8" y="39.2">= 0.2V</text>
<text x="150.3" y="41.2">G = –20</text>
<text x="171.7" y="40.9">G =</text>
<text x="176.4" y="40.9">–30</text>
<text x="19.1" y="43.6">3</text>
<text x="23.5" y="44.8">R = 100</text>
<text x="23.5" y="47.8">R</text>
<text x="27.1" y="47.8">Adjusted</text>
<text x="33.2" y="44.8">Ω</text>
<text x="112.7" y="43.9">3</text>
<text x="117.1" y="45.2">R</text>
<text x="117.1" y="42.2">R = 100</text>
<text x="121" y="45.2">= R</text>
<text x="126.7" y="45.2">= 50</text>
<text x="126.8" y="42.2">Ω</text>
<text x="131.6" y="45.2">Ω</text>
<text x="19.1" y="50">0</text>
<text x="112.7" y="50.2">0</text>
<text x="117.1" y="48.2">R</text>
<text x="120.7" y="48.2">Adjusted</text>
<text x="17.7" y="56.3">–3</text>
<text x="55" y="58.6">G = +20</text>
<text x="111.4" y="56.6">–3</text>
<text x="17.7" y="62.7">–6</text>
<text x="57.1" y="64.6">G = +30</text>
<text x="111.4" y="62.9">–6</text>
<text x="14.3" y="70.4" transform="rotate(-90 14.3 70.4)">Normalized Gain (dB)</text>
<text x="17.7" y="69">–9</text>
<text x="56.9" y="70.9">G = +50</text>
<text x="107.9" y="70.6" transform="rotate(-90 107.9 70.6)">Normalized Gain (dB)</text>
<text x="111.4" y="69.3">–9</text>
<text x="16.4" y="75.3">–12</text>
<text x="110" y="75.6">–12</text>
<text x="160.6" y="72.8">G = –</text>
<text x="166.7" y="72.8">40</text>
<text x="16.4" y="81.7">–15</text>
<text x="23.6" y="79.4">See Figure 1</text>
<text x="110" y="82">–15</text>
<text x="117" y="79.3">See Figure 2</text>
<text x="160.6" y="78.3">G = –</text>
<text x="166.7" y="78.3">50</text>
<text x="21.9" y="84.8">1</text>
<text x="42.9" y="84.8">10</text>
<text x="45.9" y="88.6">Frequency (MHz)</text>
<text x="64.2" y="84.8">100</text>
<text x="85.5" y="84.8">1000</text>
<text x="115.5" y="84.9">1</text>
<text x="136.6" y="84.9">10</text>
<text x="139.6" y="88.8">Frequency (MHz)</text>
<text x="157.8" y="84.9">100</text>
<text x="179.1" y="84.9">1000</text>
<text x="36.5" y="106.9">NONINVERTING LARGE-SIGNAL</text>
<text x="133.1" y="106.8">INVERTING LARGE-SIGNAL</text>
<text x="17.7" y="113.6">29</text>
<text x="40.5" y="110.1">FREQUENCY RESPONSE</text>
<text x="111.6" y="113.5">35</text>
<text x="134.4" y="110">FREQUENCY RESPONSE</text>
<text x="17.7" y="120">26</text>
<text x="52.8" y="117.2">V</text>
<text x="56.5" y="117.2">= 200mV</text>
<text x="74.6" y="115.3">R</text>
<text x="75.7" y="118.5">R</text>
<text x="78.4" y="115.3">= 39.2</text>
<text x="79.1" y="118.5">= 100</text>
<text x="85.4" y="118.5">Ω</text>
<text x="85.4" y="115.3">Ω</text>
<text x="111.6" y="119.8">32</text>
<text x="117.2" y="115.7">See Figure 2</text>
<text x="74.3" y="121.7">G = +20V/V</text>
<text x="163.4" y="120.9">V</text>
<text x="163.4" y="124">V</text>
<text x="167.1" y="120.9">= 0.2V</text>
<text x="167.1" y="124">= 1V</text>
<text x="17.7" y="126.3">23</text>
<text x="111.6" y="126.2">29</text>
<text x="136.9" y="129.1">V</text>
<text x="140.6" y="129.1">= 2V</text>
<text x="17.7" y="132.6">20</text>
<text x="111.6" y="132.5">26</text>
<text x="15.4" y="140.1" transform="rotate(-90 15.4 140.1)">Gain (dB)</text>
<text x="17.7" y="139">17</text>
<text x="60.8" y="142.4">V</text>
<text x="64.5" y="142.4">= 1V</text>
<text x="109.1" y="139.9" transform="rotate(-90 109.1 139.9)">Gain (dB)</text>
<text x="111.6" y="138.9">23</text>
<text x="152.5" y="141.5">V</text>
<text x="156.2" y="141.5">= 5V</text>
<text x="17.7" y="145.3">14</text>
<text x="66.4" y="148.9">V</text>
<text x="70.1" y="148.9">= 2V</text>
<text x="111.6" y="145.2">20</text>
<text x="117.4" y="149">R = 100</text>
<text x="127.1" y="149">Ω</text>
<text x="17.7" y="151.7">11</text>
<text x="23.6" y="155.4">See Figure 1</text>
<text x="69.2" y="155">V</text>
<text x="72.9" y="155">= 5V</text>
<text x="111.6" y="151.6">17</text>
<text x="117.4" y="155.3">G = –40V/V</text>
<text x="117.4" y="152.1">R</text>
<text x="121.2" y="152.1">= R</text>
<text x="127" y="152.1">= 50Ω</text>
<text x="19.1" y="158">8</text>
<text x="21.2" y="161">10</text>
<text x="53.3" y="161">100</text>
<text x="85.5" y="161">1000</text>
<text x="111.6" y="157.9">14</text>
<text x="115.1" y="160.9">10</text>
<text x="147.1" y="160.9">100</text>
<text x="179.4" y="160.9">1000</text>
<text x="45.9" y="164.8">Frequency (MHz)</text>
<text x="139.8" y="164.7">Frequency (MHz)</text>
<text x="15.5" y="189">0.25</text>
<text x="24.2" y="191.9">G = +20V/V</text>
<text x="34.2" y="186.2">NONINVERTING PULSE RESPONSE</text>
<text x="45.4" y="191.4">Large Signal ±</text>
<text x="62" y="191.4">1V</text>
<text x="90.2" y="189">1.25</text>
<text x="109" y="189.2">0.25</text>
<text x="130.5" y="186.4">INVERTING PULSE RESPONSE</text>
<text x="139.1" y="191.7">Large Signal ±</text>
<text x="155.7" y="191.7">1V</text>
<text x="183.8" y="189.2">1.25</text>
<text x="15.5" y="193.4">0.20</text>
<text x="15.5" y="197.9">0.15</text>
<text x="46" y="196.5">Right Scale</text>
<text x="90.2" y="193.4">1.00</text>
<text x="90.2" y="197.9">0.75</text>
<text x="109" y="193.7">0.20</text>
<text x="139.3" y="196.1">Right Scale</text>
<text x="183.8" y="193.7">1.00</text>
<text x="15.5" y="202.4">0.10</text>
<text x="90.2" y="202.4">0.50</text>
<text x="109" y="198.2">0.15</text>
<text x="109" y="202.6">0.10</text>
<text x="183.8" y="198.2">0.75</text>
<text x="183.8" y="202.6">0.50</text>
<text x="15.5" y="206.9">0.05</text>
<text x="42.7" y="205.1">Small Signal ± 100mV</text>
<text x="52.7" y="208.9">Left Scale</text>
<text x="90.2" y="206.9">0.25</text>
<text x="109" y="207.1">0.05</text>
<text x="136.2" y="205.1">Small Signal ± 100mV</text>
<text x="146.3" y="209.6">Left Scale</text>
<text x="183.8" y="207.1">0.25</text>
<text x="14.1" y="215.8">–0.05</text>
<text x="18.9" y="211.4">0</text>
<text x="90.2" y="211.4">0</text>
<text x="90.2" y="215.8">–0.25</text>
<text x="112.5" y="211.6">0</text>
<text x="183.8" y="211.6">0</text>
<text x="14.1" y="220.3">–0.10</text>
<text x="90.2" y="220.3">–0.50</text>
<text x="107.7" y="216.1">–0.05</text>
<text x="107.7" y="220.5">–0.10</text>
<text x="183.8" y="216.1">–0.25</text>
<text x="183.8" y="220.5">–0.50</text>
<text x="11.6" y="225.2" transform="rotate(-90 11.6 225.2)">Output Voltage (50mV/div)</text>
<text x="14.1" y="224.8">–0.15</text>
<text x="90.2" y="224.8">–0.75</text>
<text x="100.2" y="225.9" transform="rotate(-90 100.2 225.9)">Output Voltage (250mV/div)</text>
<text x="105.3" y="225.4" transform="rotate(-90 105.3 225.4)">Output Voltage (50mV/div)</text>
<text x="107.7" y="225">–0.15</text>
<text x="130.4" y="224.8">G = –40V/V</text>
<text x="130.4" y="227.9">R</text>
<text x="134.2" y="227.9">= R</text>
<text x="140" y="227.9">= 50Ω</text>
<text x="149.9" y="227.3">See Figure 2</text>
<text x="183.8" y="225">–0.75</text>
<text x="193.7" y="226.1" transform="rotate(-90 193.7 226.1)">Output Voltage (250mV/div)</text>
<text x="14.1" y="229.3">–0.20</text>
<text x="14.1" y="233.8">–0.25</text>
<text x="23.9" y="231">See Figure 1</text>
<text x="90.2" y="229.3">–1.00</text>
<text x="90.2" y="233.8">–1.25</text>
<text x="107.7" y="229.5">–0.20</text>
<text x="107.7" y="234">–0.25</text>
<text x="130.4" y="231.1">R = 100Ω</text>
<text x="183.8" y="229.5">–1.00</text>
<text x="183.8" y="234">–1.25</text>
<text x="47.4" y="237">Time (5ns/div)</text>
<text x="141" y="237.3">Time (5ns/div)</text>
<text x="175.8" y="271.5">SBOS251E</text>
</g>
<g font-size="1.8">
<text x="14.2" y="18.9">A</text>
<text x="42.4" y="18.9">G</text>
<text x="62.1" y="18.9">L</text>
<text x="25.2" y="39.5">O</text>
<text x="34.4" y="39.5">PP</text>
<text x="118.8" y="39.9">O</text>
<text x="128" y="39.9">PP</text>
<text x="25.3" y="42.5">G</text>
<text x="25.3" y="45.5">L</text>
<text x="118.9" y="42.9">L</text>
<text x="118.9" y="45.9">G</text>
<text x="124.9" y="45.9">S</text>
<text x="25.3" y="48.5">F</text>
<text x="118.9" y="48.9">F</text>
<text x="54.5" y="117.9">O</text>
<text x="66.5" y="117.9">PP</text>
<text x="76.4" y="116">G</text>
<text x="77.4" y="119.2">L</text>
<text x="165" y="121.6">O</text>
<text x="165" y="124.7">O</text>
<text x="172.2" y="124.7">PP</text>
<text x="174.3" y="121.6">PP</text>
<text x="138.5" y="129.8">O</text>
<text x="145.7" y="129.8">PP</text>
<text x="62.5" y="143.1">O</text>
<text x="69.7" y="143.1">PP</text>
<text x="154.2" y="142.2">O</text>
<text x="161.4" y="142.2">PP</text>
<text x="68.1" y="149.6">O</text>
<text x="75.3" y="149.6">PP</text>
<text x="119.2" y="149.7">L</text>
<text x="70.8" y="155.7">O</text>
<text x="78.1" y="155.7">PP</text>
<text x="119.2" y="152.8">G</text>
<text x="125.1" y="152.8">S</text>
<text x="132.2" y="228.6">G</text>
<text x="132.2" y="231.8">L</text>
<text x="138.2" y="228.6">S</text>
</g>
</svg>
